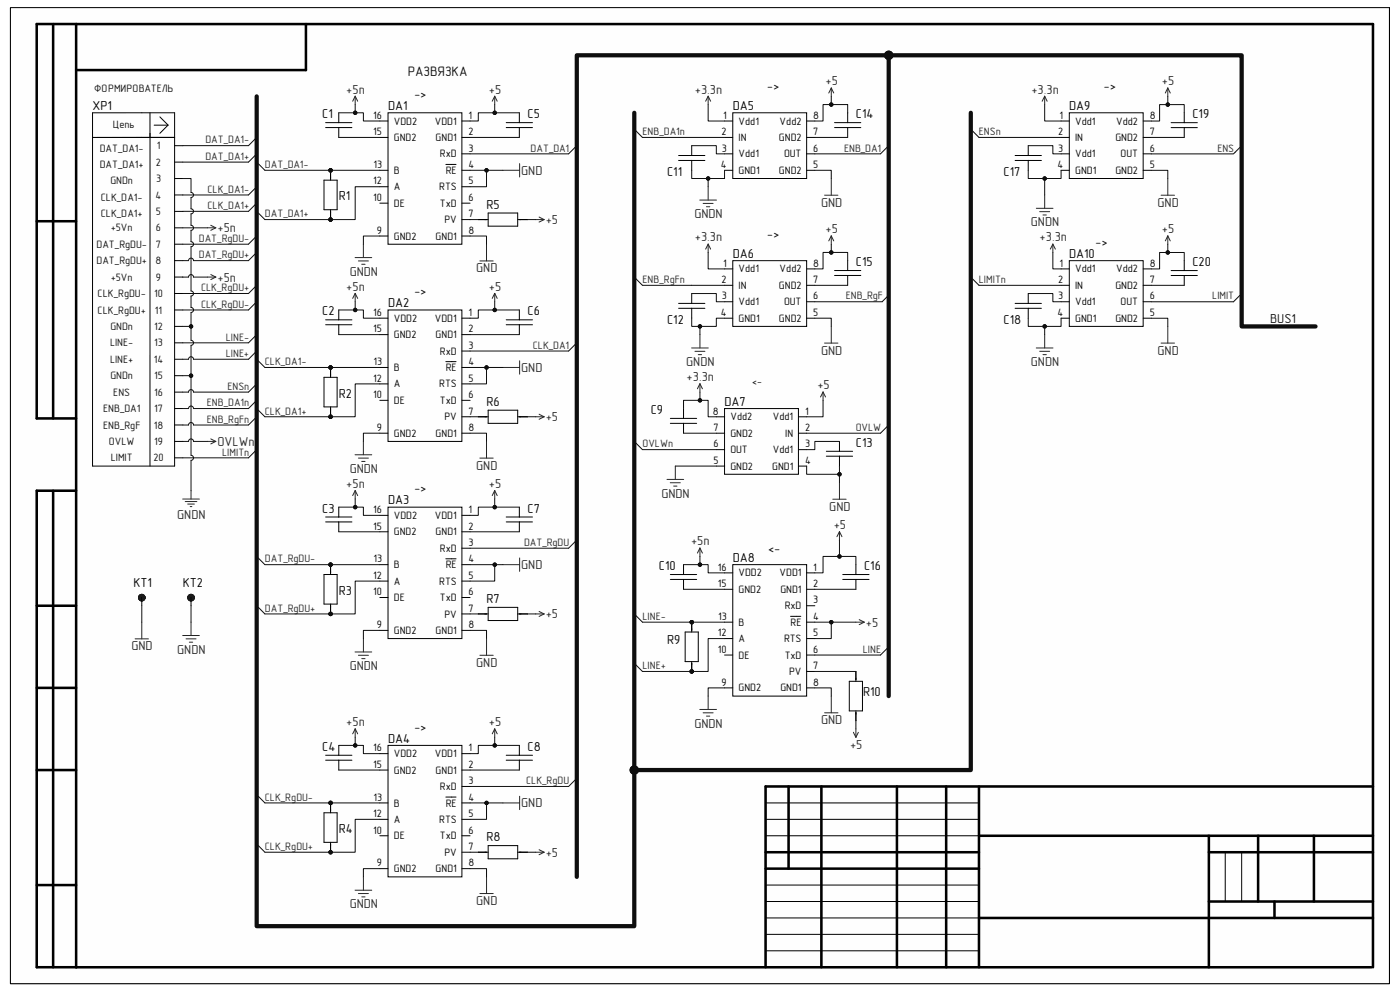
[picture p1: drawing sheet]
<svg xmlns="http://www.w3.org/2000/svg" width="420mm" height="297mm" viewBox="0 0 420 297" stroke-linecap="round" stroke-linejoin="round" font-family="sans-serif">
<path d="M3.1 2.3h413.7v292.5h-413.7z" fill-rule="evenodd" fill="#fefefe"/>
<path d="M3.1 2.3h413.7v292.5h-413.7z" fill="none" stroke="#000" stroke-width=".3"/>
<path d="M3.1 2.3h413.7v292.5h-413.7z" fill-rule="evenodd" fill="#fefefe"/>
<g fill="none" stroke="#000" stroke-width=".3">
<path d="M3.1 2.3h413.7v292.5h-413.7zM45 33.8v105.9M46.2 37.5h4.2M48 35l2.4 2.5-2.4 2.5M52.4 33.8h-24.6v105.9h24.6v-105.9M97.7 36.8h7.9M97.7 38.2h7.9M101.6 33.8v3M101.6 38.2v3M113.9 36.3h2.5M116.4 33.8h22.2v39.4h-22.2zM138.6 36.3h2.4"/>
<path d="M151.9 36.8h7.8M151.9 38.2h7.8M155.8 33.8v3M155.8 38.2v3M52.4 43.7h2.4M52.4 58.4h2.4M52.4 48.6h2.4M52.4 53.5h2.4M52.4 41.2h-24.6M113.9 41.2h2.5M113.9 51h2.5M113.9 56h2.5"/>
<path d="M133.7 49.3h3.1M138.6 41.2h2.4M138.6 46.1h2.4M138.6 51h2.4M138.6 56h2.4M52.4 73.2h2.4M52.4 78.1h2.4M52.4 63.4h2.4M52.4 68.3h2.4M113.9 60.9h2.5M113.9 70.7h2.5M138.6 60.9h2.4"/>
<path d="M138.6 65.8h2.4M138.6 70.7h2.4M143.5 65.8h2.9M146.4 63.8h8.9v4h-8.9zM155.3 65.8h3M52.4 88h2.4M52.4 83h2.4M52.4 92.9h2.4M52.4 97.8h2.4M52.4 112.6h2.4M52.4 102.7h2.4M52.4 107.7h2.4"/>
<path d="M52.4 117.5h2.4M52.4 127.4h2.4M52.4 122.4h2.4M52.4 132.3h2.4M52.4 137.2h2.4M229.7 240.6h64M229.7 245.6h64M229.7 250.5h64M367.6 255.4v14.8M372.5 255.4v14.8M229.7 265.3h64M229.7 270.2h64"/>
<path d="M229.7 275.1h64M229.7 280h64M229.7 285h64"/>
</g>
<g fill="none" stroke="#000" stroke-width=".76">
<path d="M15.9 7.2v118.2M22.8 7.2v282.7M91.8 7.2v13.8h-69M11 66.3h11.8M22.8 125.4h-11.8v-118.2h400.9v282.7M15.9 147.1v142.8M22.8 147.1h-11.8v142.8h400.4M11 181.5h11.8M11 206.2h11.8M11 230.8h11.8M236.6 235.7v24.6M246.4 235.7v54.2"/>
<path d="M269.1 235.7v54.2M283.8 235.7v54.2M293.7 235.7v54.2M411.9 235.7h-182.2v54.2M229.7 255.4h64M293.7 250.5h118.2M362.6 250.5v39.4M362.6 255.4h49.3M377.4 250.5v19.7M394.2 250.5v19.7M11 265.3h11.8M229.7 260.3h64"/>
<path d="M293.7 275.1h118.2M362.6 270.2h49.3M382.3 270.2v4.9"/>
</g>
<g fill="none" stroke="#262626" stroke-width=".3">
<path d="M106.6 28.8l-.8 1.5M106.6 28.8l.7 1.5M106.6 28.8v2.5M148.4 28.8l-.7 1.5M148.4 28.8l.8 1.5M148.4 28.8v2.5M150.9 51h5M155.9 49v4M106.5 77.2h5M107.5 78.2h3M108.5 79.2h1M109 73.2v4"/>
<path d="M143.9 78.2h4M145.9 73.2v5M160.7 65.8h2.5M161.7 65.1l1.5 .7M163.2 65.8l-1.5 .8"/>
</g>
<circle cx="99.2" cy="65.8" r=".5" fill="#0e0e0e"/>
<circle cx="99.2" cy="65.8" r=".5" fill="none" stroke="#0e0e0e" stroke-width=".3"/>
<circle cx="99.2" cy="51" r=".5" fill="#0e0e0e"/>
<circle cx="99.2" cy="51" r=".5" fill="none" stroke="#0e0e0e" stroke-width=".3"/>
<path d="M97.2 54h3.9v8.9h-3.9zM99.2 51v3M99.2 62.9v2.9" fill="none" stroke="#000" stroke-width=".3"/>
<circle cx="99.2" cy="65.8" r=".5" fill="#0e0e0e"/>
<circle cx="99.2" cy="65.8" r=".5" fill="none" stroke="#0e0e0e" stroke-width=".3"/>
<path d="M99.2 51v2.5" fill="none" stroke="#000" stroke-width=".3"/>
<circle cx="99.2" cy="51" r=".5" fill="#0e0e0e"/>
<circle cx="99.2" cy="51" r=".5" fill="none" stroke="#0e0e0e" stroke-width=".3"/>
<g fill="none" stroke="#262626" stroke-width=".3">
<path d="M106.6 87.9l-.8 1.5M106.6 87.9l.7 1.5M106.6 87.9v2.5M106.5 136.3h5M107.5 137.3h3M108.5 138.3h1M109 132.3v4M143.9 137.3h4M145.9 132.3v5M160.7 124.9h2.5M161.7 124.2l1.5 .7M163.2 124.9l-1.5 .8"/>
<path d="M54.8 149.6h5M55.6 150.3h3.5M56.3 151.1h2M57.1 151.8h.5M57.3 147.1v2.5"/>
</g>
<g fill="none" stroke="#000" stroke-width=".3">
<path d="M97.7 95.9h7.9M97.7 97.3h7.9M101.6 92.9v3M101.6 97.3v3M113.9 95.4h2.5M116.4 92.9h22.2v39.4h-22.2zM138.6 95.4h2.4M113.9 100.3h2.5M113.9 110.1h2.5M113.9 115.1h2.5M113.9 120h2.5M133.7 108.4h3.1"/>
<path d="M138.6 100.3h2.4M138.6 105.2h2.4M138.6 110.1h2.4M138.6 115.1h2.4M138.6 120h2.4M113.9 129.8h2.5M138.6 124.9h2.4M138.6 129.8h2.4M143.5 124.9h2.9M146.4 122.9h8.9v4h-8.9zM155.3 124.9h3"/>
</g>
<circle cx="99.2" cy="124.9" r=".5" fill="#0e0e0e"/>
<circle cx="99.2" cy="124.9" r=".5" fill="none" stroke="#0e0e0e" stroke-width=".3"/>
<circle cx="99.2" cy="110.1" r=".5" fill="#0e0e0e"/>
<circle cx="99.2" cy="110.1" r=".5" fill="none" stroke="#0e0e0e" stroke-width=".3"/>
<path d="M97.2 113.1h3.9v8.9h-3.9zM99.2 110.1v3M99.2 122v2.9" fill="none" stroke="#000" stroke-width=".3"/>
<circle cx="99.2" cy="124.9" r=".5" fill="#0e0e0e"/>
<circle cx="99.2" cy="124.9" r=".5" fill="none" stroke="#0e0e0e" stroke-width=".3"/>
<path d="M99.2 110.1v2.5" fill="none" stroke="#000" stroke-width=".3"/>
<circle cx="99.2" cy="110.1" r=".5" fill="#0e0e0e"/>
<circle cx="99.2" cy="110.1" r=".5" fill="none" stroke="#0e0e0e" stroke-width=".3"/>
<g fill="none" stroke="#262626" stroke-width=".3">
<path d="M148.4 87.9l-.7 1.5M148.4 87.9l.8 1.5M148.4 87.9v2.5M150.9 110.1h5M155.9 108.1v4M106.5 195.4h5M107.5 196.4h3M108.5 197.4h1M109 191.4v4M144 196.4h4M146 191.4v5M160.7 184h2.5"/>
<path d="M161.7 183.3l1.5 .7M163.2 184l-1.5 .8"/>
</g>
<g fill="none" stroke="#000" stroke-width=".3">
<path d="M151.9 95.9h7.8M151.9 97.3h7.8M155.8 92.9v3M155.8 97.3v3M97.7 155h7.9M97.7 156.4h7.9M101.6 152v3M101.6 156.4v3M113.9 154.5h2.5M113.9 159.4h2.5M116.4 152h22.2v39.4h-22.2zM138.6 154.5h2.4"/>
<path d="M138.6 159.4h2.4M113.9 169.2h2.5M113.9 174.2h2.5M113.9 179.1h2.5M133.7 167.5h3.1M138.6 164.3h2.4M138.6 169.2h2.4M138.6 174.2h2.4M138.6 179.1h2.4M113.9 188.9h2.5M138.6 184h2.4M138.6 188.9h2.4"/>
<path d="M143.5 184h2.9M146.4 182h8.9v4h-8.9zM155.3 184h3"/>
</g>
<circle cx="99.2" cy="184" r=".5" fill="#0e0e0e"/>
<circle cx="99.2" cy="184" r=".5" fill="none" stroke="#0e0e0e" stroke-width=".3"/>
<circle cx="99.2" cy="169.2" r=".5" fill="#0e0e0e"/>
<circle cx="99.2" cy="169.2" r=".5" fill="none" stroke="#0e0e0e" stroke-width=".3"/>
<path d="M97.2 172.2h3.9v8.8h-3.9zM99.2 169.2v3M99.2 181v3" fill="none" stroke="#000" stroke-width=".3"/>
<circle cx="99.2" cy="184" r=".5" fill="#0e0e0e"/>
<circle cx="99.2" cy="184" r=".5" fill="none" stroke="#0e0e0e" stroke-width=".3"/>
<path d="M99.2 169.2v2.5" fill="none" stroke="#000" stroke-width=".3"/>
<circle cx="99.2" cy="169.2" r=".5" fill="#0e0e0e"/>
<circle cx="99.2" cy="169.2" r=".5" fill="none" stroke="#0e0e0e" stroke-width=".3"/>
<g fill="none" stroke="#000" stroke-width=".3">
<path d="M151.9 155h7.8M151.9 156.4h7.8M155.8 152v3M155.8 156.4v3M97.7 226.4h7.9M97.7 227.8h7.9M101.6 223.4v3M101.6 227.8v3M113.9 225.9h2.5M113.9 230.8h2.5M116.4 223.4h22.2v39.4h-22.2zM133.8 238.9h3"/>
<path d="M138.6 225.9h2.4M138.6 230.8h2.4M138.6 235.7h2.4M113.9 240.6h2.5M113.9 245.6h2.5M113.9 250.5h2.5M138.6 240.6h2.4M138.6 245.6h2.4M138.6 250.5h2.4M138.6 255.4h2.4M143.5 255.4h2.9M146.4 253.4h8.9v4h-8.9z"/>
<path d="M155.3 255.4h3M113.9 260.3h2.5M138.6 260.3h2.4"/>
</g>
<path d="M150.9 169.2h5M155.9 167.2v4M160.7 255.4h2.5M161.7 254.7l1.5 .7M163.2 255.4l-1.5 .8M106.5 266.8h5M107.5 267.8h3M108.5 268.8h1M109 262.8v4M144 267.8h4M146 262.8v5" fill="none" stroke="#262626" stroke-width=".3"/>
<circle cx="99.2" cy="255.4" r=".5" fill="#0e0e0e"/>
<circle cx="99.2" cy="255.4" r=".5" fill="none" stroke="#0e0e0e" stroke-width=".3"/>
<circle cx="99.2" cy="240.6" r=".5" fill="#0e0e0e"/>
<circle cx="99.2" cy="240.6" r=".5" fill="none" stroke="#0e0e0e" stroke-width=".3"/>
<path d="M97.2 243.6h3.9v8.9h-3.9zM99.2 240.6v3M99.2 252.5v2.9" fill="none" stroke="#000" stroke-width=".3"/>
<circle cx="99.2" cy="255.4" r=".5" fill="#0e0e0e"/>
<circle cx="99.2" cy="255.4" r=".5" fill="none" stroke="#0e0e0e" stroke-width=".3"/>
<path d="M99.2 240.6v2.5" fill="none" stroke="#000" stroke-width=".3"/>
<circle cx="99.2" cy="240.6" r=".5" fill="#0e0e0e"/>
<g fill="none" stroke="#0e0e0e" stroke-width=".3">
<path d="M190.8 39.2l1.9 2M291.7 39.2l2 2M76.5 41.7l-2 2M76.5 46.6l-2 2M76.5 56.5l-2 1.9M77.5 49.1l2 1.9M172.5 44.1l-1.9 2M266.1 44.1l-2 2M372.5 43.7l-2 1.9M76.5 71.2l-2 2M76.5 76.1l-2 2M76.5 61.4l-2 1.9"/>
<path d="M77.5 63.8l2 2M76.5 90.9l-2 2M76.5 86l-2 2M190.8 83.5l1.9 2M266.6 88.5l-2 1.9M291.7 83.5l2 2M372 88.5l-2 1.9M76.5 100.8l-2 1.9M76.5 115.5l-2 2M76.5 105.7l-2 2M77.5 108.2l2 1.9M172.5 103.2l-1.9 2"/>
<path d="M76.5 135.2l-2 2M76.5 125.4l-2 2M76.5 120.5l-2 1.9M77.5 122.9l2 2M77.5 167.3l2 1.9M172.5 162.3l-1.9 2M77.5 182l2 2M77.5 238.7l2 1.9M172.6 233.7l-2 2M77.5 253.4l2 2"/>
<circle cx="99.2" cy="240.6" r=".5"/>
</g>
<g fill="none" stroke="#000" stroke-width=".3">
<path d="M217.4 36.3h2.4M219.8 33.8h22.2v19.7h-22.2zM242 36.3h2.4M250.4 38.2h7.8M250.4 36.8h7.8M254.3 33.8v3M254.3 38.2v3M318.3 36.3h2.5M320.8 33.8h22.1v19.7h-22.1zM342.9 36.3h2.5M351.3 38.2h7.9M351.3 36.8h7.9"/>
<path d="M355.3 33.8v3M355.3 38.2v3M203.6 46.6h7.9M203.6 48.1h7.9M207.5 43.7v2.9M207.5 48.1v2.9M217.4 41.2h2.4M217.4 46.1h2.4M217.4 51h2.4M242 41.2h2.4M242 46.1h2.4M242 51h2.4"/>
<path d="M304.5 46.6h7.9M304.5 48.1h7.9M308.5 43.7v2.9M308.5 48.1v2.9M318.3 41.2h2.5M318.3 46.1h2.5M318.3 51h2.5M342.9 41.2h2.5M342.9 46.1h2.5M342.9 51h2.5M219.8 78.1h22.2v19.7h-22.2zM254.3 78.1v3"/>
<path d="M320.8 78.1h22.1v19.7h-22.1zM355.3 78.1v3M203.6 90.9h7.9M203.6 92.4h7.9M207.5 88v2.9M207.5 92.4v3M217.4 80.6h2.4M217.4 85.5h2.4M217.4 90.4h2.4M217.4 95.4h2.4M242 80.6h2.4M242 85.5h2.4"/>
<path d="M242 90.4h2.4M242 95.4h2.4M250.4 82.6h7.8M250.4 81.1h7.8M254.3 82.6v2.9M304.5 90.9h7.9M304.5 92.4h7.9M308.5 88v2.9M308.5 92.4v3M318.3 80.6h2.5M318.3 85.5h2.5M318.3 90.4h2.5"/>
<path d="M318.3 95.4h2.5M342.9 80.6h2.5M342.9 85.5h2.5M342.9 90.4h2.5M342.9 95.4h2.5M351.3 82.6h7.9M351.3 81.1h7.9M355.3 82.6v2.9M201.1 172.2h7.9M201.1 173.7h7.9M205.1 169.2v3M205.1 173.7v2.9"/>
<path d="M217.4 171.7h2.4M217.4 176.6h2.4M219.8 169.2h22.2v39.4h-22.2zM242 171.7h2.4M242 176.6h2.4M217.4 186.5h2.4M217.4 191.4h2.4M217.4 196.3h2.4M237.2 184.7h3M242 181.5h2.4M242 186.5h2.4M242 191.4h2.4"/>
<path d="M242 196.3h2.4M217.4 206.2h2.4M242 201.2h2.4M242 206.2h2.4M254.8 204.2h3.9v8.9h-3.9zM256.8 201.2v3M256.8 213.1v2.9M151.9 226.4h7.8M151.9 227.8h7.8M155.8 223.4v3M155.8 227.8v3"/>
</g>
<g fill="none" stroke="#262626" stroke-width=".3">
<path d="M212.4 28.8v2.5M212.4 28.8l-.7 1.5M212.4 28.8l.8 1.5M249.4 26.4v2.5M249.4 26.4l-.8 1.5M249.4 26.4l.7 1.5M313.4 28.8v2.5M313.4 28.8l-.8 1.5M313.4 28.8l.7 1.5M350.3 26.4v2.5M350.3 26.4l-.7 1.5M350.3 26.4l.8 1.5"/>
<path d="M209.9 60h5M212.4 56v4M247.4 58.5h4M249.4 53.5v5M313.4 58.4v4M348.3 58.5h4M350.3 53.5v5M62.2 68.3h2.5M63.2 67.5l1.5 .8M64.7 68.3l-1.5 .7M210.9 61h3M211.9 62h1"/>
<path d="M212.4 73.2v2.5M212.4 73.2l-.7 1.5M212.4 73.2l.8 1.5M249.4 70.7v2.5M249.4 70.7l-.8 1.5M249.4 70.7l.7 1.5M310.9 62.4h5M311.9 63.4h3M312.9 64.4h1M315.8 73.2l-.7 1.5M315.8 73.2l.8 1.5M315.8 73.2v2.5"/>
<path d="M350.3 70.7v2.5M350.3 70.7l-.7 1.5M350.3 70.7l.8 1.5M62.2 83h2.5M63.2 82.3l1.5 .7M64.7 83l-1.5 .8M249.4 97.8v5M350.3 97.8v5M207.5 104.3h5M208.5 105.3h3M209.5 106.3h1M210 100.3v4"/>
<path d="M247.4 102.8h4M310.9 104.3h5M311.9 105.3h3M312.9 106.3h1M313.4 100.3v4M348.3 102.8h4M106.6 147l-.8 1.5M106.6 147l.7 1.5M106.6 147v2.5M148.4 147l-.7 1.5M148.4 147l.8 1.5M148.4 147v2.5"/>
<path d="M251.8 159.3l-.7 1.5M251.8 159.3l.8 1.5M251.8 159.3v2.6M210 164.3v2.5M210 164.3l-.8 1.5M210 164.3l.7 1.5M106.6 218.4v2.5M106.6 218.4l-.8 1.5M106.6 218.4l.7 1.5M148.4 218.4v2.5M148.4 218.4l-.7 1.5M148.4 218.4l.8 1.5"/>
<path d="M209.9 212.6h5M210.9 213.6h3M211.9 214.6h1M212.4 208.6v4M247.4 213.6h4M249.4 208.6v5M256 219.5l.8 1.5M256.8 218.5v2.5M257.5 219.5l-.7 1.5M155.9 238.6v4M150.9 240.6h5"/>
</g>
<circle cx="207.5" cy="201.2" r=".5" fill="#0e0e0e"/>
<circle cx="207.5" cy="201.2" r=".5" fill="none" stroke="#0e0e0e" stroke-width=".3"/>
<circle cx="207.5" cy="186.5" r=".5" fill="#0e0e0e"/>
<circle cx="207.5" cy="186.5" r=".5" fill="none" stroke="#0e0e0e" stroke-width=".3"/>
<path d="M205.5 189.4h4v8.9h-4zM207.5 186.5v2.9M207.5 198.3v2.9" fill="none" stroke="#000" stroke-width=".3"/>
<circle cx="207.5" cy="201.2" r=".5" fill="#0e0e0e"/>
<circle cx="207.5" cy="201.2" r=".5" fill="none" stroke="#0e0e0e" stroke-width=".3"/>
<path d="M207.5 186.5v2.4" fill="none" stroke="#000" stroke-width=".3"/>
<circle cx="207.5" cy="186.5" r=".5" fill="#0e0e0e"/>
<g fill="none" stroke="#0e0e0e" stroke-width=".3">
<path d="M101.6 33.8h5M101.6 41.2h12.3M113.9 70.7h-4.9v2.5M141 70.7h4.9v2.5M141 65.8h2.5M158.3 65.8h2.4M190.8 132.8l1.9 2M266.1 127.9l-2 1.9M190.8 184.5l1.9 2M190.8 199.3l1.9 1.9M266.1 194.4l-2 1.9"/>
<circle cx="207.5" cy="186.5" r=".5"/>
</g>
<g fill="none" stroke="#000" stroke-width=".3">
<path d="M201.1 126.9h7.9M201.1 125.4h7.9M205.1 122.4v3M205.1 126.9v2.9M214.9 124.9h2.5M214.9 129.8h2.5M214.9 134.8h2.5M214.9 139.7h2.5M217.4 122.4h22.1v19.7h-22.1zM239.5 124.9h2.5M239.5 129.8h2.5M239.5 134.8h2.5"/>
<path d="M239.5 139.7h2.5M247.9 135.3h7.9M247.9 136.7h7.9M251.8 132.3v3M251.8 136.7v3M42.5 179v2.5M57.3 179v2.5M252.8 172.2h7.9M252.8 173.7h7.9M256.8 169.2v3M256.8 173.7v2.9"/>
</g>
<g fill="none" stroke="#262626" stroke-width=".3">
<path d="M210 115l-.8 1.5M210 115l.7 1.5M210 115v2.5M246.9 117.5l-.7 1.5M246.9 117.5l.8 1.5M246.9 117.5v2.5M62.2 132.3h2.5M63.2 131.5l1.5 .8M64.7 132.3l-1.5 .7M202.6 139.7v4M200.1 143.7h5M201.1 144.7h3"/>
<path d="M202.1 145.7h1M249.8 149.6h4M251.8 144.6v5M40.5 191.5h4M42.5 186.5v5M54.8 190.5h5M55.8 191.5h3M56.8 192.5h1M57.3 186.5v4M256.8 186.5h2.5M257.8 185.7l1.5 .8M259.3 186.5l-1.5 .7"/>
</g>
<g fill="none" stroke="#1c1c1c" stroke-width="1.3">
<circle cx="42.5" cy="179.1" r=".49"/>
<circle cx="57.3" cy="179.1" r=".49"/>
</g>
<circle cx="106.6" cy="33.8" r=".5" fill="#0e0e0e"/>
<g fill="none" stroke="#0e0e0e" stroke-width=".3">
<path d="M106.6 31.3v2.5h2.4v2.5h4.9"/>
<circle cx="106.6" cy="33.8" r=".5"/>
</g>
<circle cx="106.6" cy="33.8" r=".5" fill="#0e0e0e"/>
<g fill="none" stroke="#0e0e0e" stroke-width=".3">
<path d="M148.4 31.3v2.5M141 41.2h14.8"/>
<circle cx="106.6" cy="33.8" r=".5"/>
</g>
<circle cx="148.4" cy="33.8" r=".5" fill="#0e0e0e"/>
<g fill="none" stroke="#0e0e0e" stroke-width=".3">
<path d="M155.8 33.8h-12.3v2.5h-2.5"/>
<circle cx="148.4" cy="33.8" r=".5"/>
</g>
<circle cx="148.4" cy="33.8" r=".5" fill="#0e0e0e"/>
<g fill="none" stroke="#0e0e0e" stroke-width=".3">
<path d="M141 51h9.9"/>
<circle cx="148.4" cy="33.8" r=".5"/>
</g>
<circle cx="146" cy="51" r=".5" fill="#0e0e0e"/>
<g fill="none" stroke="#0e0e0e" stroke-width=".3">
<path d="M101.6 92.9h5M101.6 100.3h12.3M113.9 129.8h-4.9v2.5M141 129.8h4.9v2.5M141 124.9h2.5M158.3 124.9h2.4"/>
<circle cx="146" cy="51" r=".5"/>
</g>
<circle cx="106.6" cy="92.9" r=".5" fill="#0e0e0e"/>
<g fill="none" stroke="#0e0e0e" stroke-width=".3">
<path d="M106.6 90.4v2.5h2.4v2.5h4.9"/>
<circle cx="106.6" cy="92.9" r=".5"/>
</g>
<circle cx="106.6" cy="92.9" r=".5" fill="#0e0e0e"/>
<g fill="none" stroke="#0e0e0e" stroke-width=".3">
<path d="M148.4 90.4v2.5M141 100.3h14.8"/>
<circle cx="106.6" cy="92.9" r=".5"/>
</g>
<circle cx="148.4" cy="92.9" r=".5" fill="#0e0e0e"/>
<g fill="none" stroke="#0e0e0e" stroke-width=".3">
<path d="M155.8 92.9h-12.3v2.5h-2.5"/>
<circle cx="148.4" cy="92.9" r=".5"/>
</g>
<circle cx="148.4" cy="92.9" r=".5" fill="#0e0e0e"/>
<g fill="none" stroke="#0e0e0e" stroke-width=".3">
<path d="M141 110.1h9.9"/>
<circle cx="148.4" cy="92.9" r=".5"/>
</g>
<circle cx="146" cy="110.1" r=".5" fill="#0e0e0e"/>
<g fill="none" stroke="#0e0e0e" stroke-width=".3">
<path d="M99.2 110.1h14.7"/>
<circle cx="146" cy="110.1" r=".5"/>
</g>
<circle cx="99.2" cy="110.1" r=".5" fill="#0e0e0e"/>
<g fill="none" stroke="#0e0e0e" stroke-width=".3">
<path d="M113.9 115.1h-7.3v9.8h-7.4"/>
<circle cx="99.2" cy="110.1" r=".5"/>
</g>
<circle cx="99.2" cy="124.9" r=".5" fill="#0e0e0e"/>
<g fill="none" stroke="#0e0e0e" stroke-width=".3">
<path d="M101.6 159.4h12.3M101.6 152h5M113.9 188.9h-4.9v2.5M141 188.9h5v2.5M141 184h2.5M158.3 184h2.4"/>
<circle cx="99.2" cy="124.9" r=".5"/>
</g>
<circle cx="106.6" cy="152" r=".5" fill="#0e0e0e"/>
<g fill="none" stroke="#0e0e0e" stroke-width=".3">
<path d="M106.6 149.5v2.5h2.4v2.5h4.9"/>
<circle cx="106.6" cy="152" r=".5"/>
</g>
<circle cx="106.6" cy="152" r=".5" fill="#0e0e0e"/>
<g fill="none" stroke="#0e0e0e" stroke-width=".3">
<path d="M141 159.4h14.8M148.4 149.5v2.5"/>
<circle cx="106.6" cy="152" r=".5"/>
</g>
<circle cx="148.4" cy="152" r=".5" fill="#0e0e0e"/>
<g fill="none" stroke="#0e0e0e" stroke-width=".3">
<path d="M155.8 152h-12.3v2.5h-2.5"/>
<circle cx="148.4" cy="152" r=".5"/>
</g>
<circle cx="148.4" cy="152" r=".5" fill="#0e0e0e"/>
<g fill="none" stroke="#0e0e0e" stroke-width=".3">
<path d="M141 169.2h9.9"/>
<circle cx="148.4" cy="152" r=".5"/>
</g>
<circle cx="148.4" cy="169.2" r=".5" fill="#0e0e0e"/>
<g fill="none" stroke="#0e0e0e" stroke-width=".3">
<path d="M99.2 169.2h14.7"/>
<circle cx="148.4" cy="169.2" r=".5"/>
</g>
<circle cx="99.2" cy="169.2" r=".5" fill="#0e0e0e"/>
<g fill="none" stroke="#0e0e0e" stroke-width=".3">
<path d="M113.9 174.2h-7.3v9.8h-7.4"/>
<circle cx="99.2" cy="169.2" r=".5"/>
</g>
<circle cx="99.2" cy="184" r=".5" fill="#0e0e0e"/>
<g fill="none" stroke="#0e0e0e" stroke-width=".3">
<path d="M101.6 230.8h12.3M101.6 223.4h5M141 255.4h2.5M158.3 255.4h2.4M113.9 260.3h-4.9v2.5M141 260.3h5v2.5"/>
<circle cx="99.2" cy="184" r=".5"/>
</g>
<circle cx="106.6" cy="223.4" r=".5" fill="#0e0e0e"/>
<g fill="none" stroke="#0e0e0e" stroke-width=".3">
<path d="M106.6 220.9v2.5h2.4v2.5h4.9"/>
<circle cx="106.6" cy="223.4" r=".5"/>
</g>
<circle cx="106.6" cy="223.4" r=".5" fill="#0e0e0e"/>
<g fill="none" stroke="#0e0e0e" stroke-width=".3">
<path d="M141 230.8h14.8M148.4 220.9v2.5"/>
<circle cx="106.6" cy="223.4" r=".5"/>
</g>
<circle cx="148.4" cy="223.4" r=".5" fill="#0e0e0e"/>
<g fill="none" stroke="#0e0e0e" stroke-width=".3">
<path d="M155.8 223.4h-12.3v2.5h-2.5"/>
<circle cx="148.4" cy="223.4" r=".5"/>
</g>
<circle cx="148.4" cy="223.4" r=".5" fill="#0e0e0e"/>
<g fill="none" stroke="#0e0e0e" stroke-width=".3">
<path d="M141 240.6h9.9"/>
<circle cx="148.4" cy="223.4" r=".5"/>
</g>
<circle cx="146" cy="240.6" r=".5" fill="#0e0e0e"/>
<g fill="none" stroke="#0e0e0e" stroke-width=".3">
<path d="M99.2 51h14.7"/>
<circle cx="146" cy="240.6" r=".5"/>
</g>
<circle cx="99.2" cy="51" r=".5" fill="#0e0e0e"/>
<g fill="none" stroke="#0e0e0e" stroke-width=".3">
<path d="M113.9 56h-7.3v9.8h-7.4"/>
<circle cx="99.2" cy="51" r=".5"/>
</g>
<circle cx="99.2" cy="65.8" r=".5" fill="#0e0e0e"/>
<g fill="none" stroke="#0e0e0e" stroke-width=".3">
<path d="M74.5 43.7h-19.7M79.5 51h19.7"/>
<circle cx="99.2" cy="65.8" r=".5"/>
</g>
<circle cx="99.2" cy="51" r=".5" fill="#0e0e0e"/>
<g fill="none" stroke="#0e0e0e" stroke-width=".3">
<path d="M79.5 65.8h19.7"/>
<circle cx="99.2" cy="51" r=".5"/>
</g>
<circle cx="99.2" cy="65.8" r=".5" fill="#0e0e0e"/>
<g fill="none" stroke="#0e0e0e" stroke-width=".3">
<path d="M79.5 124.9h19.7"/>
<circle cx="99.2" cy="65.8" r=".5"/>
</g>
<circle cx="99.2" cy="124.9" r=".5" fill="#0e0e0e"/>
<g fill="none" stroke="#0e0e0e" stroke-width=".3">
<path d="M79.5 110.1h19.7"/>
<circle cx="99.2" cy="124.9" r=".5"/>
</g>
<circle cx="99.2" cy="110.1" r=".5" fill="#0e0e0e"/>
<g fill="none" stroke="#0e0e0e" stroke-width=".3">
<path d="M74.5 63.3l-19.7 .1M79.5 184h19.7"/>
<circle cx="99.2" cy="110.1" r=".5"/>
</g>
<circle cx="99.2" cy="184" r=".5" fill="#0e0e0e"/>
<g fill="none" stroke="#0e0e0e" stroke-width=".3">
<path d="M79.5 169.2h19.7"/>
<circle cx="99.2" cy="184" r=".5"/>
</g>
<circle cx="99.2" cy="169.2" r=".5" fill="#0e0e0e"/>
<g fill="none" stroke="#0e0e0e" stroke-width=".3">
<path d="M113.9 245.6h-7.3v9.8h-27.1"/>
<circle cx="99.2" cy="169.2" r=".5"/>
</g>
<circle cx="99.2" cy="255.4" r=".5" fill="#0e0e0e"/>
<g fill="none" stroke="#0e0e0e" stroke-width=".3">
<path d="M99.2 240.6h14.7"/>
<circle cx="99.2" cy="255.4" r=".5"/>
</g>
<circle cx="99.2" cy="240.6" r=".5" fill="#0e0e0e"/>
<g fill="none" stroke="#0e0e0e" stroke-width=".3">
<path d="M79.5 240.6h19.7"/>
<circle cx="99.2" cy="240.6" r=".5"/>
</g>
<circle cx="99.2" cy="240.6" r=".5" fill="#0e0e0e"/>
<g fill="none" stroke="#0e0e0e" stroke-width=".3">
<path d="M141 46.1h29.6M212.4 53.5v2.5M141 105.2h29.6M141 164.3h29.6M141 235.7h29.6"/>
<circle cx="99.2" cy="240.6" r=".5"/>
</g>
<circle cx="212.4" cy="53.5" r=".5" fill="#0e0e0e"/>
<g fill="none" stroke="#0e0e0e" stroke-width=".3">
<path d="M212.4 31.3v5h5M254.3 33.8v-2.5h-7.4v5h-2.5M244.4 51h5v2.5M244.4 41.2h9.9"/>
<circle cx="212.4" cy="53.5" r=".5"/>
</g>
<circle cx="249.4" cy="31.3" r=".5" fill="#0e0e0e"/>
<g fill="none" stroke="#0e0e0e" stroke-width=".3">
<path d="M207.5 51v2.5h9.9v-2.5"/>
<circle cx="249.4" cy="31.3" r=".5"/>
</g>
<circle cx="212.4" cy="53.5" r=".5" fill="#0e0e0e"/>
<g fill="none" stroke="#0e0e0e" stroke-width=".3">
<path d="M249.4 28.9v2.4"/>
<circle cx="212.4" cy="53.5" r=".5"/>
</g>
<circle cx="249.4" cy="31.3" r=".5" fill="#0e0e0e"/>
<g fill="none" stroke="#0e0e0e" stroke-width=".3">
<path d="M212.4 75.7v4.9h5M254.3 78.1v-2.4h-7.4v4.9h-2.5M244.4 95.4h5v2.4M244.4 85.5h9.9"/>
<circle cx="249.4" cy="31.3" r=".5"/>
</g>
<circle cx="249.4" cy="75.7" r=".5" fill="#0e0e0e"/>
<g fill="none" stroke="#0e0e0e" stroke-width=".3">
<path d="M249.4 73.2v2.5"/>
<circle cx="249.4" cy="75.7" r=".5"/>
</g>
<circle cx="249.4" cy="75.7" r=".5" fill="#0e0e0e"/>
<g fill="none" stroke="#0e0e0e" stroke-width=".3">
<path d="M54.8 53.5h2.5v4.2a.75 .75 0 0 1 .8 .7 .75 .75 0 0 1-.8 .8v3.4a.75 .75 0 0 1 .8 .7 .75 .75 0 0 1-.8 .8v3.4a.75 .75 0 0 1 .8 .8 .75 .75 0 0 1-.8 .7v3.4a.75 .75 0 0 1 .8 .8 .75 .75 0 0 1-.8 .7v13.3a.75 .75 0 0 1 .8 .8 .75 .75 0 0 1-.8 .7v3.4a.75 .75 0 0 1 .8 .8 .75 .75 0 0 1-.8 .7v8.4a.75 .75 0 0 1 .8 .7 .75 .75 0 0 1-.8 .8v33a.75 .75 0 0 1 .8 .7 .75 .75 0 0 1-.8 .8v9.1M54.8 48.6h19.7M54.8 58.4h19.7M192.7 41.2h24.7M244.4 46.1h19.7M54.8 73.2h19.7M62.2 68.3h-7.4M54.8 88h19.7M54.8 92.9h19.7M192.7 85.5h24.7M244.4 90.4h20.2M54.8 102.7h19.7"/>
<path d="M54.8 137.2h19.7"/>
<circle cx="249.4" cy="75.7" r=".5"/>
</g>
<circle cx="57.3" cy="112.6" r=".5" fill="#0e0e0e"/>
<circle cx="57.3" cy="112.6" r=".5" fill="none" stroke="#0e0e0e" stroke-width=".3"/>
<circle cx="57.3" cy="97.8" r=".5" fill="#0e0e0e"/>
<g fill="none" stroke="#0e0e0e" stroke-width=".3">
<path d="M54.8 78.1h1.8a.75 .75 0 0 1 .7-.7 .75 .75 0 0 1 .8 .7h16.4M54.8 83h.1M54.8 107.7h1.8a.75 .75 0 0 1 .7-.8 .75 .75 0 0 1 .8 .8h16.4M54.8 112.6h2.5M74.5 117.5h-16.4a.75 .75 0 0 0-.8-.7 .75 .75 0 0 0-.7 .7h-1.8M54.8 127.4h1.8a.75 .75 0 0 1 .7-.8 .75 .75 0 0 1 .8 .8h16.4"/>
<circle cx="57.3" cy="97.8" r=".5"/>
</g>
<circle cx="57.3" cy="112.6" r=".5" fill="#0e0e0e"/>
<g fill="none" stroke="#0e0e0e" stroke-width=".3">
<path d="M62.2 83h-4.1a.75 .75 0 0 0-.8-.7 .75 .75 0 0 0-.7 .7h-1.7M313.4 97.8v2.5M54.8 122.4h1.8a.75 .75 0 0 1 .7-.7 .75 .75 0 0 1 .8 .7h16.4"/>
<circle cx="57.3" cy="112.6" r=".5"/>
</g>
<circle cx="313.4" cy="97.8" r=".5" fill="#0e0e0e"/>
<g fill="none" stroke="#0e0e0e" stroke-width=".3">
<path d="M315.8 75.7v4.9h2.5M355.3 78.1v-2.4h-7.4v4.9h-2.5M345.4 95.4h4.9v2.4M345.4 85.5h9.9"/>
<circle cx="313.4" cy="97.8" r=".5"/>
</g>
<circle cx="350.3" cy="75.7" r=".5" fill="#0e0e0e"/>
<g fill="none" stroke="#0e0e0e" stroke-width=".3">
<path d="M308.5 95.4v2.4h9.8v-2.4"/>
<circle cx="350.3" cy="75.7" r=".5"/>
</g>
<circle cx="313.4" cy="97.8" r=".5" fill="#0e0e0e"/>
<g fill="none" stroke="#0e0e0e" stroke-width=".3">
<path d="M350.3 73.2v2.5"/>
<circle cx="313.4" cy="97.8" r=".5"/>
</g>
<circle cx="350.3" cy="75.7" r=".5" fill="#0e0e0e"/>
<g fill="none" stroke="#0e0e0e" stroke-width=".3">
<path d="M145.9 51v5h-4.9M293.7 85.5h24.6M308.5 88h7.3v2.4h2.5M345.4 90.4h24.6"/>
<circle cx="350.3" cy="75.7" r=".5"/>
</g>
<circle cx="146" cy="51" r=".5" fill="#0e0e0e"/>
<g fill="none" stroke="#0e0e0e" stroke-width=".3">
<path d="M145.9 110.1v5h-4.9"/>
<circle cx="146" cy="51" r=".5"/>
</g>
<circle cx="146" cy="110.1" r=".5" fill="#0e0e0e"/>
<g fill="none" stroke="#0e0e0e" stroke-width=".3">
<path d="M148.4 169.2v5h-7.4"/>
<circle cx="146" cy="110.1" r=".5"/>
</g>
<circle cx="148.4" cy="169.2" r=".5" fill="#0e0e0e"/>
<g fill="none" stroke="#0e0e0e" stroke-width=".3">
<path d="M146 240.6v5h-5"/>
<circle cx="148.4" cy="169.2" r=".5"/>
</g>
<circle cx="146" cy="240.6" r=".5" fill="#0e0e0e"/>
<g fill="none" stroke="#0e0e0e" stroke-width=".3">
<path d="M207.5 88h7.4v2.4h2.5M207.5 95.4v2.4h7.4v-2.4h2.5"/>
<circle cx="146" cy="240.6" r=".5"/>
</g>
<circle cx="210" cy="97.8" r=".5" fill="#0e0e0e"/>
<g fill="none" stroke="#0e0e0e" stroke-width=".3">
<path d="M210 97.8v2.5"/>
<circle cx="210" cy="97.8" r=".5"/>
</g>
<circle cx="210" cy="97.8" r=".5" fill="#0e0e0e"/>
<g fill="none" stroke="#0e0e0e" stroke-width=".3">
<path d="M313.4 31.3v5h4.9M355.3 33.8v-2.5h-7.4v5h-2.5M207.5 43.7h7.4v2.4h2.5M345.4 51.1h4.9v2.4M345.4 41.2h9.9"/>
<circle cx="210" cy="97.8" r=".5"/>
</g>
<circle cx="350.3" cy="31.3" r=".5" fill="#0e0e0e"/>
<g fill="none" stroke="#0e0e0e" stroke-width=".3">
<path d="M350.3 28.9v2.4"/>
<circle cx="350.3" cy="31.3" r=".5"/>
</g>
<circle cx="350.3" cy="31.3" r=".5" fill="#0e0e0e"/>
<g fill="none" stroke="#0e0e0e" stroke-width=".3">
<path d="M313.4 53.5v4.9"/>
<circle cx="350.3" cy="31.3" r=".5"/>
</g>
<circle cx="313.4" cy="53.5" r=".5" fill="#0e0e0e"/>
<g fill="none" stroke="#0e0e0e" stroke-width=".3">
<path d="M308.5 51v2.5h9.8v-2.5"/>
<circle cx="313.4" cy="53.5" r=".5"/>
</g>
<circle cx="313.4" cy="53.5" r=".5" fill="#0e0e0e"/>
<g fill="none" stroke="#0e0e0e" stroke-width=".3">
<path d="M293.7 41.2h24.6M308.5 43.7h7.3v2.4h2.5M370.5 45.6l-.5 .5h-24.6M205.1 176.6h12.3M205.1 169.2h4.9M217.4 206.2h-5v2.4M244.4 206.2h5v2.4M256.8 216v2.5"/>
<circle cx="313.4" cy="53.5" r=".5"/>
</g>
<circle cx="210" cy="169.2" r=".5" fill="#0e0e0e"/>
<g fill="none" stroke="#0e0e0e" stroke-width=".3">
<path d="M210 166.8v2.4h2.4v2.5h5"/>
<circle cx="210" cy="169.2" r=".5"/>
</g>
<circle cx="210" cy="169.2" r=".5" fill="#0e0e0e"/>
<g fill="none" stroke="#0e0e0e" stroke-width=".3">
<path d="M244.4 176.6h12.4M207.5 186.5h9.9"/>
<circle cx="210" cy="169.2" r=".5"/>
</g>
<circle cx="207.5" cy="186.5" r=".5" fill="#0e0e0e"/>
<g fill="none" stroke="#0e0e0e" stroke-width=".3">
<path d="M217.4 191.4h-5v9.8h-4.9"/>
<circle cx="207.5" cy="186.5" r=".5"/>
</g>
<circle cx="207.5" cy="201.2" r=".5" fill="#0e0e0e"/>
<g fill="none" stroke="#0e0e0e" stroke-width=".3">
<path d="M192.7 201.2h14.8"/>
<circle cx="207.5" cy="201.2" r=".5"/>
</g>
<circle cx="207.5" cy="201.2" r=".5" fill="#0e0e0e"/>
<g fill="none" stroke="#0e0e0e" stroke-width=".3">
<path d="M192.7 186.5h14.8"/>
<circle cx="207.5" cy="201.2" r=".5"/>
</g>
<circle cx="207.5" cy="186.5" r=".5" fill="#0e0e0e"/>
<g fill="none" stroke="#0e0e0e" stroke-width=".3">
<path d="M249.4 186.5v4.9h-5"/>
<circle cx="207.5" cy="186.5" r=".5"/>
</g>
<circle cx="249.4" cy="186.5" r=".5" fill="#0e0e0e"/>
<g fill="none" stroke="#0e0e0e" stroke-width=".3">
<path d="M244.4 186.5h12.4"/>
<circle cx="249.4" cy="186.5" r=".5"/>
</g>
<circle cx="249.4" cy="186.5" r=".5" fill="#0e0e0e"/>
<g fill="none" stroke="#0e0e0e" stroke-width=".3">
<path d="M251.8 166.8h5v2.4M244.4 201.2h12.4"/>
<circle cx="249.4" cy="186.5" r=".5"/>
</g>
<circle cx="251.8" cy="166.8" r=".5" fill="#0e0e0e"/>
<g fill="none" stroke="#0e0e0e" stroke-width=".3">
<path d="M251.8 161.9v4.9h-4.9v4.9h-2.5M244.4 196.3h19.7"/>
<circle cx="251.8" cy="166.8" r=".5"/>
</g>
<circle cx="251.8" cy="166.8" r=".5" fill="#0e0e0e"/>
<g fill="none" stroke="#0e0e0e" stroke-width=".3">
<path d="M54.8 97.8h2.5"/>
<circle cx="251.8" cy="166.8" r=".5"/>
</g>
<circle cx="57.3" cy="97.8" r=".5" fill="#0e0e0e"/>
<g fill="none" stroke="#0e0e0e" stroke-width=".3">
<path d="M246.9 120v4.9h-4.9M54.8 132.3h1.8a.75 .75 0 0 1 .7-.8 .75 .75 0 0 1 .8 .8h4.1M202.6 139.7h12.3M205.1 129.8h9.8M205.1 122.4v-2.4h7.3v4.9h2.5M42.5 181.5v5M57.3 181.5v5"/>
<circle cx="57.3" cy="97.8" r=".5"/>
</g>
<circle cx="210" cy="120" r=".5" fill="#0e0e0e"/>
<g fill="none" stroke="#0e0e0e" stroke-width=".3">
<path d="M242 139.7v2.4h9.8v-2.4"/>
<circle cx="210" cy="120" r=".5"/>
</g>
<circle cx="251.8" cy="142.1" r=".5" fill="#0e0e0e"/>
<g fill="none" stroke="#0e0e0e" stroke-width=".3">
<path d="M210 117.5v2.5"/>
<circle cx="251.8" cy="142.1" r=".5"/>
</g>
<circle cx="210" cy="120" r=".5" fill="#0e0e0e"/>
<g fill="none" stroke="#0e0e0e" stroke-width=".3">
<path d="M251.8 142.1v2.5"/>
<circle cx="210" cy="120" r=".5"/>
</g>
<circle cx="251.8" cy="142.1" r=".5" fill="#0e0e0e"/>
<g fill="none" stroke="#0e0e0e" stroke-width=".3">
<path d="M192.7 134.8h22.2M242 129.8h22.1M251.8 132.3h-7.4v2.5h-2.4"/>
<circle cx="251.8" cy="142.1" r=".5"/>
</g>
<path d="M291.2 33.8v197h-100.9" fill="none" stroke="#0e0e0e" stroke-width="1.3"/>
<circle cx="190.3" cy="230.8" r="1.25" fill="#0e0e0e"/>
<circle cx="190.3" cy="230.8" r="1.25" fill="none" stroke="#0e0e0e" stroke-width=".3"/>
<path d="M266.6 208.6v-192h-93.6v246.2" fill="none" stroke="#0e0e0e" stroke-width="1.3"/>
<circle cx="266.6" cy="16.6" r="1.25" fill="#0e0e0e"/>
<circle cx="266.6" cy="16.6" r="1.25" fill="none" stroke="#0e0e0e" stroke-width=".3"/>
<path d="M77 28.9v248.7h113.3v-243.8" fill="none" stroke="#0e0e0e" stroke-width="1.3"/>
<circle cx="190.3" cy="230.8" r="1.25" fill="#0e0e0e"/>
<circle cx="190.3" cy="230.8" r="1.25" fill="none" stroke="#0e0e0e" stroke-width=".3"/>
<path d="M266.6 16.6h105.9v81.2h22.2" fill="none" stroke="#0e0e0e" stroke-width="1.3"/>
<circle cx="266.6" cy="16.6" r="1.25" fill="#0e0e0e"/>
<circle cx="266.6" cy="16.6" r="1.25" fill="none" stroke="#0e0e0e" stroke-width=".3"/>
<text font-size="4.1" fill="#0e0e0e" x="122.3" y="22.9">РАЗВЯЗКА</text>
<g font-size="3.9" fill="#262626">
<text x="103.9" y="28">+5n</text>
<text x="146.7" y="28">+5</text>
<text x="208.4" y="28">+3.3n</text>
<text x="247.6" y="25.6">+5</text>
<text x="309.4" y="28">+3.3n</text>
<text x="348.6" y="25.6">+5</text>
<text x="156.4" y="52.4">GND</text>
<text x="208.3" y="65.4">GNDN</text>
<text x="246.3" y="61.9">GND</text>
<text x="347.3" y="61.9">GND</text>
<text x="65.2" y="69.6">+5n</text>
<text x="163.7" y="67.1">+5</text>
<text x="247.6" y="69.9">+5</text>
<text x="309.3" y="67.9">GNDN</text>
<text x="348.6" y="69.9">+5</text>
<text x="208.4" y="72.3">+3.3n</text>
<text x="311.9" y="72.3">+3.3n</text>
<text x="104.9" y="82.6">GNDN</text>
<text x="142.9" y="81.7">GND</text>
<text x="65.2" y="84.4">+5n</text>
<text x="103.9" y="87.1">+5n</text>
<text x="146.7" y="87.1">+5</text>
<text x="246.3" y="106.3">GND</text>
<text x="347.3" y="106.3">GND</text>
<text x="156.4" y="111.5">GND</text>
<text x="205.9" y="109.7">GNDN</text>
<text x="309.3" y="109.7">GNDN</text>
<text x="206" y="114.2">+3.3n</text>
<text x="245.2" y="116.7">+5</text>
<text x="163.7" y="126.2">+5</text>
<text x="65.2" y="133.6">OVLWn</text>
<text x="104.9" y="141.7">GNDN</text>
<text x="142.9" y="140.8">GND</text>
<text x="103.9" y="146.2">+5n</text>
<text x="146.7" y="146.2">+5</text>
<text x="198.5" y="149.1">GNDN</text>
<text x="53.2" y="155.5">GNDN</text>
<text x="248.8" y="153">GND</text>
<text x="250.1" y="158.5">+5</text>
<text x="207.3" y="163.4">+5n</text>
<text x="156.4" y="170.6">GND</text>
<text x="163.7" y="185.3">+5</text>
<text x="259.8" y="187.8">+5</text>
<text x="39.5" y="194.9">GND</text>
<text x="53.2" y="195.9">GNDN</text>
<text x="104.9" y="200.8">GNDN</text>
<text x="142.9" y="199.8">GND</text>
<text x="103.9" y="217.6">+5n</text>
<text x="146.7" y="217.6">+5</text>
<text x="208.3" y="218.1">GNDN</text>
<text x="246.3" y="217.1">GND</text>
<text x="255" y="224.4">+5</text>
<text x="156.4" y="241.9">GND</text>
<text x="163.7" y="256.7">+5</text>
<text x="104.9" y="272.2">GNDN</text>
<text x="142.9" y="271.2">GND</text>
</g>
<g font-size="3.9" fill="#0e0e0e">
<text x="128" y="27.5" transform="rotate(-180 128 27.5)">&lt;-</text>
<text x="233.8" y="25.1" transform="rotate(-180 233.8 25.1)">&lt;-</text>
<text x="334.8" y="25.1" transform="rotate(-180 334.8 25.1)">&lt;-</text>
<text x="233.8" y="69.4" transform="rotate(-180 233.8 69.4)">&lt;-</text>
<text x="332.4" y="71.8" transform="rotate(-180 332.4 71.8)">&lt;-</text>
<text x="128" y="86.6" transform="rotate(-180 128 86.6)">&lt;-</text>
<text x="381.1" y="96.7">BUS1</text>
<text x="128" y="145.7" transform="rotate(-180 128 145.7)">&lt;-</text>
<text x="230.4" y="165.6">&lt;-</text>
<text x="128" y="217.2" transform="rotate(-180 128 217.2)">&lt;-</text>
</g>
<g font-size="3.9">
<text x="27.8" y="33">XP1</text>
<text x="96.7" y="35.4">C1</text>
<text x="116.4" y="33">DA1</text>
<text x="158.2" y="35.4">C5</text>
<text x="219.8" y="33">DA5</text>
<text x="256.8" y="35.4">C14</text>
<text x="320.8" y="33">DA9</text>
<text x="357.7" y="35.4">C19</text>
<text x="200.1" y="52.7">C11</text>
<text x="301.1" y="52.7">C17</text>
<text x="101.6" y="60.1">R1</text>
<text x="146" y="62.5">R5</text>
<text x="219.8" y="77.3">DA6</text>
<text x="320.8" y="77.3">DA10</text>
<text x="256.8" y="79.8">C15</text>
<text x="357.7" y="79.8">C20</text>
<text x="96.7" y="94.5">C2</text>
<text x="116.4" y="92.1">DA2</text>
<text x="158.2" y="94.5">C6</text>
<text x="200.1" y="97">C12</text>
<text x="301.1" y="97">C18</text>
<text x="101.6" y="119.2">R2</text>
<text x="146" y="121.6">R6</text>
<text x="195.2" y="124.1">C9</text>
<text x="217.3" y="121.6">DA7</text>
<text x="256.8" y="133.9">C13</text>
<text x="96.7" y="153.6">C3</text>
<text x="116.4" y="151.2">DA3</text>
<text x="158.2" y="153.6">C7</text>
<text x="197.7" y="170.9">C10</text>
<text x="219.8" y="168.4">DA8</text>
<text x="259.2" y="170.9">C16</text>
<text x="40" y="175.8">KT1</text>
<text x="54.8" y="175.8">KT2</text>
<text x="101.6" y="178.3">R3</text>
<text x="146" y="180.7">R7</text>
<text x="200.1" y="193">R9</text>
<text x="259" y="208.7">R10</text>
<text x="96.7" y="225">C4</text>
<text x="116.4" y="222.6">DA4</text>
<text x="158.2" y="225">C8</text>
<text x="101.6" y="249.7">R4</text>
<text x="146" y="252.1">R8</text>
</g>
<g font-size="3.2" fill="#0e0e0e">
<text x="28.3" y="27.5">ФОРМИРОВАТЕЛЬ</text>
<text x="33.8" y="38.4">Цепь</text>
<text x="29.9" y="45.4">DAT_DA1-</text>
<text x="47" y="44.7">1</text>
<text x="29.9" y="50.4">DAT_DA1+</text>
<text x="46.8" y="49.7">2</text>
<text x="33.1" y="55.3">GNDn</text>
<text x="46.7" y="59.5">4</text>
<text x="46.8" y="54.6">3</text>
<text x="30.3" y="60.2">CLK_DA1-</text>
<text x="30.3" y="65.2">CLK_DA1+</text>
<text x="46.8" y="64.4">5</text>
<text x="33.2" y="69.3">+5Vn</text>
<text x="46.8" y="69.3">6</text>
<text x="29" y="74.3">DAT_RgDU-</text>
<text x="46.8" y="74.3">7</text>
<text x="29" y="79.2">DAT_RgDU+</text>
<text x="46.7" y="79.2">8</text>
<text x="29.3" y="89.1">CLK_RgDU-</text>
<text x="33.2" y="84.1">+5Vn</text>
<text x="46.3" y="89.1">10</text>
<text x="46.8" y="84.1">9</text>
<text x="29.3" y="94">CLK_RgDU+</text>
<text x="46.5" y="94">11</text>
<text x="33.1" y="98.9">GNDn</text>
<text x="46.3" y="98.9">12</text>
<text x="33" y="103.8">LINE-</text>
<text x="46.3" y="103.8">13</text>
<text x="33" y="108.8">LINE+</text>
<text x="33.1" y="113.7">GNDn</text>
<text x="46.1" y="108.8">14</text>
<text x="46.3" y="113.7">15</text>
<text x="228.6" y="114" transform="rotate(-180 228.6 114)">-&gt;</text>
<text x="34" y="118.6">ENS</text>
<text x="46.3" y="118.6">16</text>
<text x="30.9" y="123.5">ENB_DA1</text>
<text x="46.3" y="123.5">17</text>
<text x="30.9" y="128.4">ENB_RgF</text>
<text x="46.1" y="128.4">18</text>
<text x="32.7" y="133.4">OVLW</text>
<text x="46.3" y="133.4">19</text>
<text x="33.2" y="138.3">LIMIT</text>
<text x="46" y="138.3">20</text>
</g>
<g font-size="3.2">
<text x="112" y="35.6">16</text>
<text x="140.5" y="35.6">1</text>
<text x="217" y="35.6">1</text>
<text x="244" y="35.6">8</text>
<text x="317.9" y="35.6">1</text>
<text x="344.9" y="35.6">8</text>
<text x="112" y="40.5">15</text>
<text x="118.2" y="37.3">VDD2</text>
<text x="130.5" y="37.3">VDD1</text>
<text x="140.5" y="40.5">2</text>
<text x="216.5" y="40.5">2</text>
<text x="221.6" y="37.3">Vdd1</text>
<text x="233.9" y="37.3">Vdd2</text>
<text x="244" y="40.5">7</text>
<text x="317.5" y="40.5">2</text>
<text x="322.5" y="37.3">Vdd1</text>
<text x="334.9" y="37.3">Vdd2</text>
<text x="344.9" y="40.5">7</text>
<text x="118.2" y="42.2">GND2</text>
<text x="130.7" y="42.2">GND1</text>
<text x="132" y="47.2">RxD</text>
<text x="140.5" y="45.4">3</text>
<text x="216.5" y="45.4">3</text>
<text x="221.6" y="42.2">IN</text>
<text x="221.6" y="47.2">Vdd1</text>
<text x="233.7" y="42.2">GND2</text>
<text x="235.2" y="47.2">OUT</text>
<text x="244" y="45.4">6</text>
<text x="317.5" y="45.4">3</text>
<text x="322.5" y="42.2">IN</text>
<text x="322.5" y="47.2">Vdd1</text>
<text x="334.6" y="42.2">GND2</text>
<text x="336.2" y="47.2">OUT</text>
<text x="344.9" y="45.4">6</text>
<text x="112" y="50.4">13</text>
<text x="118.2" y="52.1">B</text>
<text x="133.7" y="52.1">RE</text>
<text x="140.5" y="50.4">4</text>
<text x="216.3" y="50.4">4</text>
<text x="221.6" y="52.1">GND1</text>
<text x="233.7" y="52.1">GND2</text>
<text x="244" y="50.4">5</text>
<text x="317.2" y="50.4">4</text>
<text x="322.5" y="52.1">GND1</text>
<text x="334.6" y="52.1">GND2</text>
<text x="344.9" y="50.4">5</text>
<text x="112" y="55.3">12</text>
<text x="118.2" y="57">A</text>
<text x="131.8" y="57">RTS</text>
<text x="140.5" y="55.3">5</text>
<text x="112" y="60.2">10</text>
<text x="118.2" y="62">DE</text>
<text x="132" y="62">TxD</text>
<text x="140.5" y="60.2">6</text>
<text x="140.5" y="65.2">7</text>
<text x="113.1" y="70.1">9</text>
<text x="118.2" y="71.8">GND2</text>
<text x="130.7" y="71.8">GND1</text>
<text x="133.3" y="66.9">PV</text>
<text x="140.5" y="70.1">8</text>
<text x="217" y="79.9">1</text>
<text x="221.6" y="81.7">Vdd1</text>
<text x="233.9" y="81.7">Vdd2</text>
<text x="244" y="79.9">8</text>
<text x="317.9" y="79.9">1</text>
<text x="322.5" y="81.7">Vdd1</text>
<text x="334.9" y="81.7">Vdd2</text>
<text x="344.9" y="79.9">8</text>
<text x="216.5" y="84.8">2</text>
<text x="216.5" y="89.7">3</text>
<text x="221.6" y="86.6">IN</text>
<text x="233.7" y="86.6">GND2</text>
<text x="244" y="84.8">7</text>
<text x="244" y="89.7">6</text>
<text x="317.5" y="84.8">2</text>
<text x="317.5" y="89.7">3</text>
<text x="322.5" y="86.6">IN</text>
<text x="334.6" y="86.6">GND2</text>
<text x="344.9" y="84.8">7</text>
<text x="344.9" y="89.7">6</text>
<text x="112" y="94.7">16</text>
<text x="140.5" y="94.7">1</text>
<text x="216.3" y="94.7">4</text>
<text x="221.6" y="91.5">Vdd1</text>
<text x="235.2" y="91.5">OUT</text>
<text x="244" y="94.7">5</text>
<text x="317.2" y="94.7">4</text>
<text x="322.5" y="91.5">Vdd1</text>
<text x="336.2" y="91.5">OUT</text>
<text x="344.9" y="94.7">5</text>
<text x="112" y="99.6">15</text>
<text x="118.2" y="101.3">GND2</text>
<text x="118.2" y="96.4">VDD2</text>
<text x="130.5" y="96.4">VDD1</text>
<text x="130.7" y="101.3">GND1</text>
<text x="140.5" y="99.6">2</text>
<text x="221.6" y="96.4">GND1</text>
<text x="233.7" y="96.4">GND2</text>
<text x="322.5" y="96.4">GND1</text>
<text x="334.6" y="96.4">GND2</text>
<text x="132" y="106.3">RxD</text>
<text x="140.5" y="104.5">3</text>
<text x="112" y="109.5">13</text>
<text x="118.2" y="111.2">B</text>
<text x="133.7" y="111.2">RE</text>
<text x="140.5" y="109.5">4</text>
<text x="112" y="119.3">10</text>
<text x="112" y="114.4">12</text>
<text x="118.2" y="116.1">A</text>
<text x="131.8" y="116.1">RTS</text>
<text x="140.5" y="114.4">5</text>
<text x="140.5" y="119.3">6</text>
<text x="118.2" y="121.1">DE</text>
<text x="132" y="121.1">TxD</text>
<text x="133.3" y="126">PV</text>
<text x="140.5" y="124.2">7</text>
<text x="213.8" y="124.2">8</text>
<text x="219.1" y="126">Vdd2</text>
<text x="231.9" y="126">Vdd1</text>
<text x="241.5" y="124.2">1</text>
<text x="113.1" y="129.2">9</text>
<text x="118.2" y="130.9">GND2</text>
<text x="130.7" y="130.9">GND1</text>
<text x="140.5" y="129.2">8</text>
<text x="214" y="129.2">7</text>
<text x="219.1" y="130.9">GND2</text>
<text x="235.6" y="130.9">IN</text>
<text x="241.5" y="129.2">2</text>
<text x="214" y="134.1">6</text>
<text x="219.1" y="135.8">OUT</text>
<text x="231.9" y="135.8">Vdd1</text>
<text x="241.5" y="134.1">3</text>
<text x="214" y="139">5</text>
<text x="219.1" y="140.8">GND2</text>
<text x="231.6" y="140.8">GND1</text>
<text x="241.5" y="139">4</text>
<text x="112" y="153.8">16</text>
<text x="118.2" y="155.5">VDD2</text>
<text x="130.5" y="155.5">VDD1</text>
<text x="140.5" y="153.8">1</text>
<text x="112" y="158.7">15</text>
<text x="118.2" y="160.4">GND2</text>
<text x="130.7" y="160.4">GND1</text>
<text x="140.5" y="158.7">2</text>
<text x="132" y="165.4">RxD</text>
<text x="140.5" y="163.6">3</text>
<text x="112" y="173.5">12</text>
<text x="112" y="168.6">13</text>
<text x="118.2" y="170.3">B</text>
<text x="133.7" y="170.3">RE</text>
<text x="140.5" y="168.6">4</text>
<text x="140.5" y="173.5">5</text>
<text x="215.4" y="171">16</text>
<text x="221.6" y="172.8">VDD2</text>
<text x="233.9" y="172.8">VDD1</text>
<text x="244" y="171">1</text>
<text x="112" y="178.4">10</text>
<text x="118.2" y="175.2">A</text>
<text x="131.8" y="175.2">RTS</text>
<text x="140.5" y="178.4">6</text>
<text x="215.4" y="175.9">15</text>
<text x="221.6" y="177.7">GND2</text>
<text x="234.1" y="177.7">GND1</text>
<text x="244" y="175.9">2</text>
<text x="118.2" y="180.2">DE</text>
<text x="132" y="180.2">TxD</text>
<text x="133.3" y="185.1">PV</text>
<text x="140.5" y="183.3">7</text>
<text x="215.4" y="185.8">13</text>
<text x="235.4" y="182.6">RxD</text>
<text x="244" y="180.8">3</text>
<text x="244" y="185.8">4</text>
<text x="113.1" y="188.3">9</text>
<text x="118.2" y="190">GND2</text>
<text x="130.7" y="190">GND1</text>
<text x="140.5" y="188.3">8</text>
<text x="215.4" y="190.7">12</text>
<text x="221.6" y="187.5">B</text>
<text x="237.2" y="187.5">RE</text>
<text x="244" y="190.7">5</text>
<text x="215.4" y="195.6">10</text>
<text x="221.6" y="197.4">DE</text>
<text x="221.6" y="192.5">A</text>
<text x="235.2" y="192.5">RTS</text>
<text x="235.4" y="197.4">TxD</text>
<text x="244" y="195.6">6</text>
<text x="236.7" y="202.3">PV</text>
<text x="244" y="200.6">7</text>
<text x="216.5" y="205.5">9</text>
<text x="221.6" y="207.2">GND2</text>
<text x="234.1" y="207.2">GND1</text>
<text x="244" y="205.5">8</text>
<text x="112" y="225.2">16</text>
<text x="118.2" y="226.9">VDD2</text>
<text x="130.5" y="226.9">VDD1</text>
<text x="140.5" y="225.2">1</text>
<text x="112" y="230.1">15</text>
<text x="118.2" y="231.9">GND2</text>
<text x="130.7" y="231.9">GND1</text>
<text x="140.5" y="230.1">2</text>
<text x="112" y="239.9">13</text>
<text x="132" y="236.8">RxD</text>
<text x="140.5" y="235">3</text>
<text x="140.5" y="239.9">4</text>
<text x="112" y="244.9">12</text>
<text x="118.2" y="241.7">B</text>
<text x="133.7" y="241.7">RE</text>
<text x="140.5" y="244.9">5</text>
<text x="112" y="249.8">10</text>
<text x="118.2" y="251.5">DE</text>
<text x="118.2" y="246.6">A</text>
<text x="131.8" y="246.6">RTS</text>
<text x="132" y="251.5">TxD</text>
<text x="140.5" y="249.8">6</text>
<text x="133.3" y="256.5">PV</text>
<text x="140.5" y="254.7">7</text>
<text x="113.1" y="259.7">9</text>
<text x="118.2" y="261.4">GND2</text>
<text x="130.7" y="261.4">GND1</text>
<text x="140.5" y="259.7">8</text>
</g>
<g font-size="3.2" fill="#262626">
<text x="192.7" y="40.5">ENB_DA1n</text>
<text x="293.7" y="40.5">ENSn</text>
<text x="61.6" y="43">DAT_DA1-</text>
<text x="61.6" y="47.9">DAT_DA1+</text>
<text x="159.2" y="45.4">DAT_DA1</text>
<text x="253.2" y="45.4">ENB_DA1</text>
<text x="365.2" y="45.4">ENS</text>
<text x="79.5" y="50.4">DAT_DA1-</text>
<text x="62.3" y="57.7">CLK_DA1-</text>
<text x="62.3" y="62.7">CLK_DA1+</text>
<text x="79.5" y="65.2">DAT_DA1+</text>
<text x="59.6" y="72.5">DAT_RgDU-</text>
<text x="59.6" y="77.4">DAT_RgDU+</text>
<text x="60.3" y="87.3">CLK_RgDU+</text>
<text x="192.7" y="84.8">ENB_RgFn</text>
<text x="253.7" y="89.7">ENB_RgF</text>
<text x="293.7" y="84.8">LIMITn</text>
<text x="363.7" y="89.7">LIMIT</text>
<text x="60.3" y="92.2">CLK_RgDU-</text>
<text x="67.7" y="107">LINE+</text>
<text x="67.8" y="102.1">LINE-</text>
<text x="159.9" y="104.5">CLK_DA1</text>
<text x="79.5" y="109.5">CLK_DA1-</text>
<text x="68.2" y="116.8">ENSn</text>
<text x="62.1" y="121.8">ENB_DA1n</text>
<text x="79.5" y="124.2">CLK_DA1+</text>
<text x="62.1" y="126.7">ENB_RgFn</text>
<text x="256.7" y="129.2">OVLW</text>
<text x="66.7" y="136.6">LIMITn</text>
<text x="192.7" y="134.1">OVLWn</text>
<text x="157.2" y="163.6">DAT_RgDU</text>
<text x="79.5" y="168.6">DAT_RgDU-</text>
<text x="79.5" y="183.3">DAT_RgDU+</text>
<text x="192.7" y="185.8">LINE-</text>
<text x="258.9" y="195.6">LINE</text>
<text x="192.7" y="200.6">LINE+</text>
<text x="79.5" y="239.9">CLK_RgDU-</text>
<text x="157.9" y="235">CLK_RgDU</text>
<text x="79.5" y="254.7">CLK_RgDU+</text>
</g>
<text font-size=".5" x="13" y="290">ALTIUM GOSTBOM2.0 KEV</text>
</svg>
